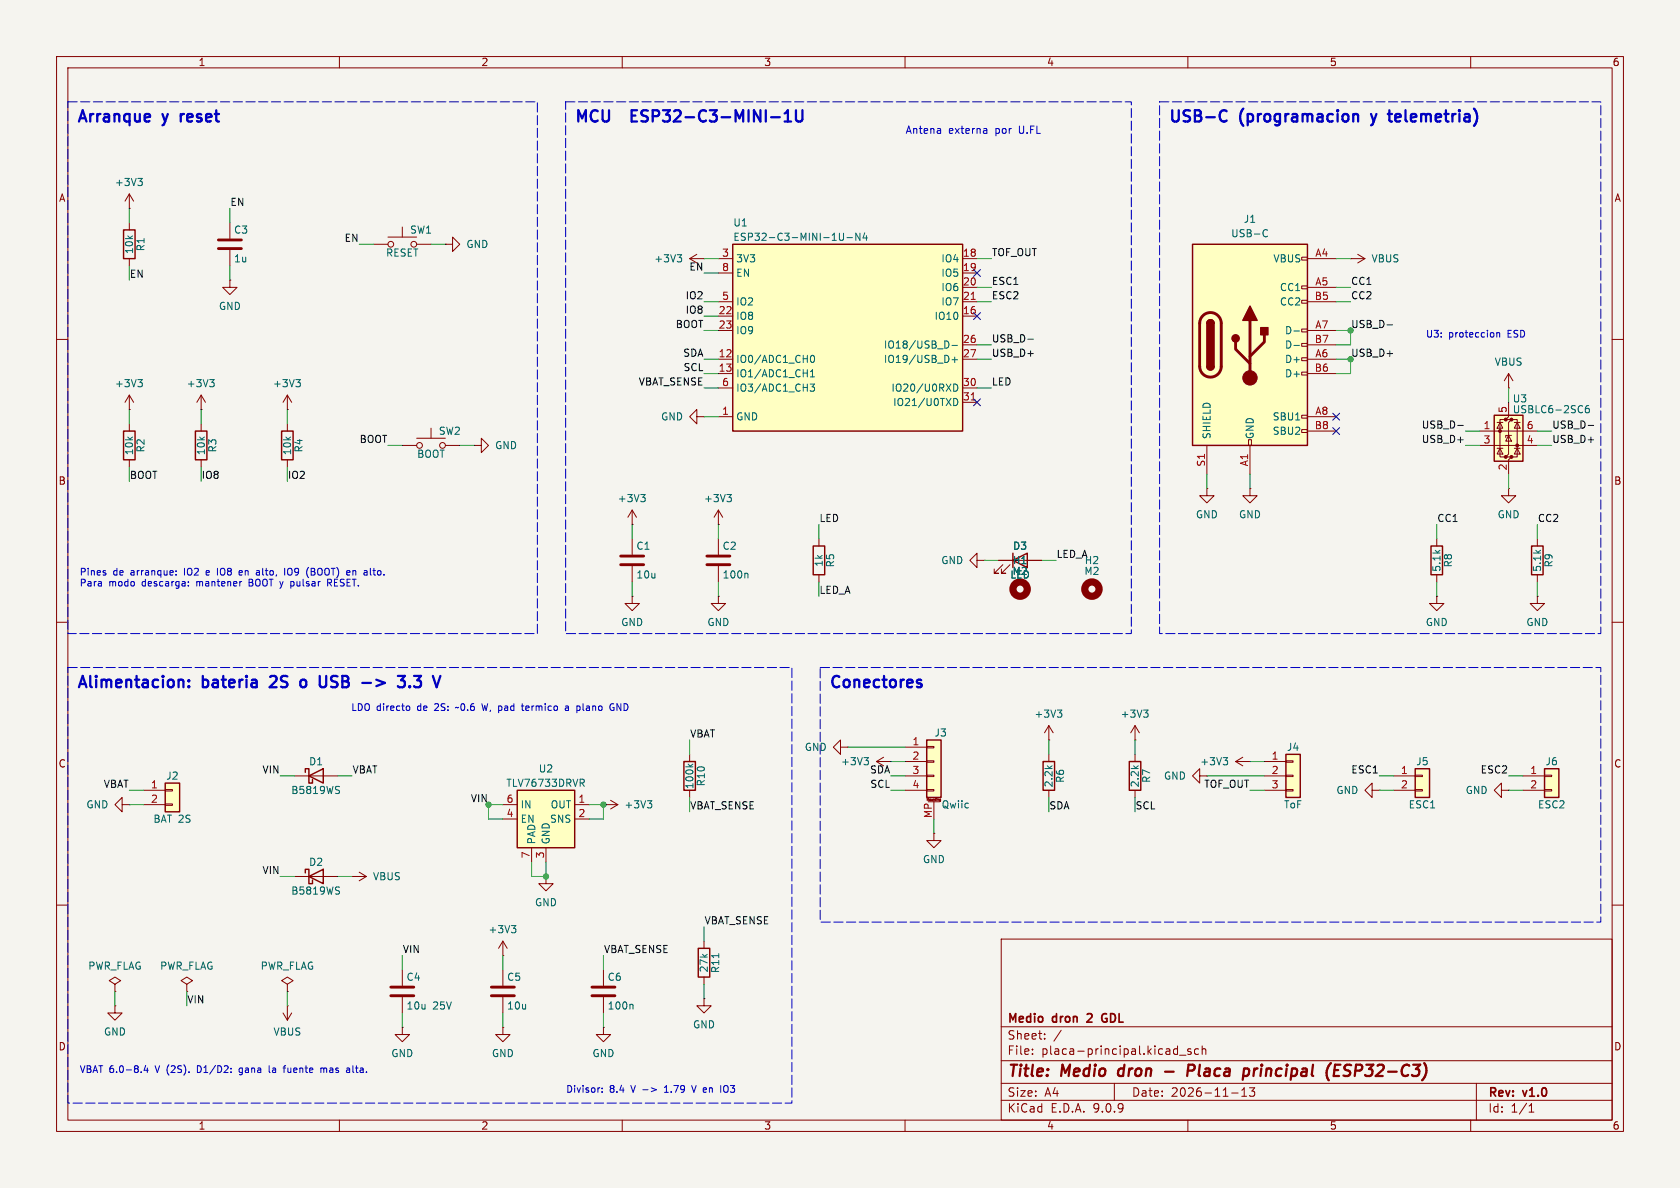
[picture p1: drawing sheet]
<svg xmlns="http://www.w3.org/2000/svg" width="297mm" height="210mm" viewBox="0 0 297 210" stroke-linecap="round" stroke-linejoin="round" font-family="sans-serif">
<path d="M0 0h297v210h-297z" fill="#f5f4ef" stroke="#f5f4ef" stroke-width=".18"/>
<g fill="none" stroke="#840000" stroke-width=".18">
<path d="M10 10h277v190h-277zM12 12h273v186h-273zM60 10v2M110 10v2M160 10v2M210 10v2M260 10v2M10 60h2M285 60h2M254 95.3v1.2M266.7 86.4v1.2h1.3l-1.3 1.3-1.3-1.3h1.3M266.7 86.4h.1"/>
<path d="M271.8 95.3v1.2M10 110h2M254 105.4v1.3h1.3l-1.3 1.3-1.3-1.3h1.3M254 105.4h.1M254 101.6v1.3M271.8 101.6v1.3M285 110h2M121.9 133.4v1.2M121.9 139.7v1.3M10 160h2M177 166h108v32h-108zM285 160h2"/>
<path d="M60 198v2M110 198v2M160 198v2M177 194.5h108M177 191.5h108M177 187.5h108M177 181.5h108M182.5 186.3v.1M182.5 185.5v.1M184.7 183.6v.1M184.7 182.8v.1M187.6 182.1l-1.3 2"/>
<path d="M197 191.5v3M207.7 185.4l.5 .1M208.2 184.9v1.5M208.2 186.3l-.5 .1M208.5 186.5h1.2M210 198v2M210.5 185.5l-.3-.1-.2 .2v.2l.5 .2v.3h-.5M211.9 185.5l-.4-.1-.3 .3v.4l.1 .2h.6M212.5 185.5l.2-.1 .4 .1 .1 .9M212.5 184.9v1.5M217.7 193.2h1.2M219.5 193.8h.9"/>
<path d="M219.5 192.7l.5-.4v1.5M220.9 192.3h.9l-.5 .6 .4 .1v.7l-.2 .1h-.4l-.2-.1M260 198v2M261 191.5v6.5M270.3 196.6h.9M270.3 195.5l.4-.4v1.5"/>
</g>
<path d="M197.8 189.1l-.2 .7 .4 .4M206 189.4h1.5M210 189.3h.8a.55 .55 0 0 0 .4-.5 .55 .55 0 0 0-.3-.6h-.8l-.2 2M220.5 188.9l.3 .4-.1 .7M221.8 188.9l-.2 1.3M222.1 188.9l-.4 .4M235.9 189.2h.7M237 188.2h-1l-.2 2h.9M237.5 190.1l.3 .1M237.8 188.4a.44 .44 0 0 0 0 .7" fill="none" stroke="#840000" stroke-width=".4"/>
<path d="M192.3 179.3h-.1M193 179.8l-.9 .9h1M195.5 179.2a.75 .75 0 0 0-.7 .7 .75 .75 0 0 0 .6 .8l.2-.1M195.4 180h.3" fill="none" stroke="#840000" stroke-width=".3"/>
<path d="M253 96.5h2v5.1h-2zM270.8 96.5h2v5.1h-2zM120.9 134.6h2v5.1h-2z" fill="none" stroke="#840000" stroke-width=".25"/>
<path d="M121.7 135.1l.4 .5M122.5 135.1l-.5 .3" fill="none" stroke="#006464" stroke-width=".18"/>
<path d="M264.2 73.4h5v8.1h-5z" fill="#ffffc2"/>
<g fill="#840000" stroke="#840000" stroke-width=".18">
<circle cx="265.2" cy="76.2" r=".25"/>
<circle cx="266.2" cy="74.2" r=".25"/>
<circle cx="266.2" cy="80.8" r=".25"/>
<circle cx="267.2" cy="74.2" r=".25"/>
<circle cx="267.2" cy="80.8" r=".25"/>
<circle cx="268.2" cy="78.7" r=".25"/>
</g>
<g fill="none" stroke="#840000" stroke-width=".18">
<path d="M261.6 76.2h10.2M261.6 78.7h10.2M264.7 79.2h1M264.7 74.7h1M265.2 74.7l.5 1h-1zM265.2 79.2l.5 1.1h-1zM266.2 74.2h-1v6.6h1M266.7 71.1v2.6l-.5 .5h1l-.5 .5v5.6l-.5 .5h1l-.5 .5v2.5M266.7 77l.5 1h-1zM267.2 77h-1v.3M267.2 74.2h1v6.6h-1M267.7 79.2h1"/>
<path d="M267.7 74.7h1M268.2 74.7l.5 1h-1zM268.2 79.2l.5 1.1h-1zM144.8 95.3v1.2M172.7 99.1v-1.3l-1.3 1.3 1.3 1.2v-1.2h1.3M174 99.1h.1M176.5 99.1h7.6M177.3 99.8l-1.5 1.5h.7h-.7v-.7M178.6 99.8l-1.6 1.5h.8h-.8v-.7M144.8 101.6v1.3"/>
</g>
<path d="M264.2 73.4h5v8.1h-5zM143.8 96.5h2v5.1h-2zM179.1 99.1l2.5-1.3v2.5zM179.1 97.8v2.5" fill="none" stroke="#840000" stroke-width=".25"/>
<path d="M280.9 71.7l-.4 .1a.86 .86 0 0 0 0 1.2l.4-.2 .1-.4-.3-.2h-.3l-.1 .2" fill="none" stroke="#006464" stroke-width=".18"/>
<g fill="none" stroke="#840000" stroke-width="1.3">
<circle cx="180.3" cy="104.1" r="1.27"/>
<circle cx="193" cy="104.1" r="1.27"/>
</g>
<path d="M129.5 43.2h40.7v33h-40.7z" fill="#ffffc2"/>
<path d="M129.5 43.2h40.7v33h-40.7z" fill="none" stroke="#840000" stroke-width=".25"/>
<g fill="none" stroke="#840000" stroke-width=".18">
<path d="M127 45.7h2.5M127 48.3h2.5M127 53.3h2.5M127 55.9h2.5M127 58.4h2.5M170.2 45.7h2.5M170.2 48.3h2.5M170.2 53.3h2.5M170.2 55.9h2.5M170.2 50.8h2.5M127 63.5h2.5M127 66h2.5"/>
<path d="M127 68.6h2.5M127 73.7h2.5M170.2 63.5h2.5M170.2 68.6h2.5M170.2 61h2.5M170.2 71.1h2.5M50 179.1l.8 1.2M50.8 177.8h.1M50.8 177.8v2.5M51.6 179.1l-.8 1.2"/>
</g>
<g fill="none" stroke="#006464" stroke-width=".18">
<path d="M149.1 41.2v1.2l-.2 .1-.4-.1M149.7 42h1M152 41.2v1.3l-.7-1.3v1.3M152.9 41.2l-.3 .9h.8M153.2 41.6v.9M143.2 67.9h.8l-.4 .5 .3 .1v.5l-.1 .2-.6-.2M143.3 66.6h.7M143.3 65.7l.3-.4v1.3M143.4 62.9l.2-.1a.68 .68 0 0 1 .4 .6 .68 .68 0 0 1-.4 .7l-.2-.1-.1-.4zM167.5 60.3l.3 .5-.3 .7M168.3 61.1h1M168.3 63.6h1"/>
<path d="M168.6 67.9a.64 .64 0 0 1 .7 .6 .64 .64 0 0 1-.7 .7zM168.6 70.4a.64 .64 0 0 1 .7 .7 .64 .64 0 0 1-.7 .6zM168.8 63.1v1"/>
</g>
<path d="M171.7 52.9h.7M171.7 70.7h.7" fill="none" stroke="#a90000" stroke-width=".18"/>
<path d="M91.4 139.7h10.2v10.2h-10.2z" fill="#ffffc2"/>
<path d="M21.8 76.2h2.1v5.1h-2.1zM91.4 139.7h10.2v10.2h-10.2zM123.4 167.6h2.1v5.1h-2.1z" fill="none" stroke="#840000" stroke-width=".25"/>
<g fill="none" stroke="#840000" stroke-width=".18">
<path d="M121.9 45.7l1.3 .8M121.9 45.7h2.6M123.2 45l-1.3 .7M124.5 45.7h.1M22.9 74.9v1.3M22.9 81.3v1.3M62.2 154.9h.1M62.2 154.9h2.6M63.5 154.2l1.3 .7M64.8 154.9l-1.3 .8M88.9 142.2h2.5M88.9 144.8h2.5"/>
<path d="M94 149.9v2.5M96.5 149.9v2.5M101.6 142.2h2.5M101.6 144.8h2.5M20.3 174l1-.6-1-.7-1 .7 1 .6v1.3M20.3 175.3h.1M33 174l1-.6-1-.7-1 .7 1 .6v1.3M33 175.3h.1M50.8 174l1-.6-1-.7-1 .7 1 .6v1.3M50.8 175.3h.1M71.1 171.5v2.7M71.1 176.3v2.8"/>
<path d="M124.5 166.4v1.2M124.5 172.7v1.3M71.1 181.6v1.3h1.3l-1.3 1.3-1.3-1.3h1.3M71.1 181.6h.1"/>
</g>
<path d="M119.7 45h.8l-.4 .5M120.3 45.5l.2 .3v.3l-.2 .2M102.9 138.4l.4 .6M103.1 137.7l.2 .3-.1 .3-.1 .1M127.1 168.6v.7" fill="none" stroke="#006464" stroke-width=".18"/>
<path d="M69.1 174.5h4.1M69.1 176h4.1" fill="none" stroke="#840000" stroke-width=".51"/>
<path d="M29.2 138.4h2.5v5.1h-2.5z" fill="#ffffc2"/>
<path d="M29.2 138.4h2.5v5.1h-2.5z" fill="none" stroke="#840000" stroke-width=".25"/>
<g fill="none" stroke="#840000" stroke-width=".18">
<path d="M123.2 73.7v-1.3l-1.3 1.3 1.3 1.2v-1.2h1.3M124.5 73.7h.1M266.7 68.6h.1M266.7 66l-.8 1.3M266.7 66l.8 1.3M266.7 66v2.6M111.8 95.3v2.7M127 92.7h.1M127 90.2l-.8 1.2M127 90.2l.8 1.2M127 90.2v2.5M127 95.3v2.7"/>
<path d="M213.4 86.4v1.2h1.2l-1.2 1.3-1.3-1.3h1.3M213.4 86.4h.1M221 86.4v1.2h1.2l-1.2 1.3-1.3-1.3h1.3M221 86.4h.1M111.8 100.1v2.8M127 105.4v1.3h1.3l-1.3 1.3-1.3-1.3h1.3M127 105.4h.1M127 100.1v2.8M25.4 139.7h3.8M29.2 139.6h1.3v.2h-1.3zM21.6 142.2v-1.2l-1.3 1.2 1.3 1.3v-1.3h1.3M22.9 142.2h.1"/>
<path d="M25.4 142.2h3.8M29.2 142.1h1.3v.3h-1.3zM106.7 142.2h.1M106.7 142.2h2.5M107.9 141.5l1.3 .7M109.2 142.2l-1.3 .8"/>
</g>
<path d="M109.7 98.3h4.1M109.7 99.8h4.1M125 98.3h4M125 99.8h4" fill="none" stroke="#840000" stroke-width=".51"/>
<path d="M128.5 87.4h.8l-.4 .5M129.1 87.9l.2 .2v.3l-.2 .3M132 101.3l.2 .2v.7M114.4 141.5h.8l-.4 .5M115 142l.2 .3v.3l-.2 .2" fill="none" stroke="#006464" stroke-width=".18"/>
<path d="M210.8 43.2h20.3v35.5h-20.3z" fill="#ffffc2"/>
<g fill="none" stroke="#840000" stroke-width=".18">
<path d="M230.1 45.5h1v.5h-1zM230.1 50.5h1v.6h-1zM230.1 53.1h1v.5h-1zM230.1 58.2h1v.5h-1zM231.1 45.7h5.1M231.1 50.8h5.1M231.1 53.3h5.1M231.1 58.4h5.1M238.8 45.7h.1M238.8 45.7h2.5M240 45l1.3 .7M241.3 45.7l-1.3 .8"/>
<path d="M71.1 78.7h2.6M73.7 77.5h5M76.2 75.7v1.8M78.7 78.7h2.6M83.8 78.7h1.3v-1.2l1.3 1.2-1.3 1.3v-1.3M83.8 78.7h.1M213.4 78.7v5.1M220.7 77.7h.5v1h-.5zM221 78.7v5.1M230.1 60.7h1v.5h-1zM230.1 63.2h1v.6h-1zM230.1 65.8h1v.5h-1z"/>
<path d="M230.1 73.4h1v.5h-1zM230.1 75.9h1v.6h-1zM231.1 61h5.1M231.1 63.5h5.1M231.1 66h5.1M231.1 73.7h5.1M231.1 76.2h5.1M111.8 92.7h.1M111.8 90.2l-.8 1.2M111.8 90.2l.7 1.2M111.8 90.2v2.5M111.8 105.4v1.3h1.2l-1.2 1.3-1.3-1.3h1.3"/>
<path d="M111.8 105.4h.1M271.8 105.4v1.3h1.2l-1.2 1.3-1.3-1.3h1.3M271.8 105.4h.1M52.1 137.2h7.6M52.1 154.9h7.6M20.3 177.8v1.3h1.3l-1.3 1.2-1.3-1.2h1.3M20.3 177.8h.1M88.9 171.5v2.7M88.9 176.3v2.8M88.9 181.6v1.3h1.3l-1.3 1.3-1.3-1.3h1.3M88.9 181.6h.1M106.7 181.6v1.3h1.2l-1.2 1.3-1.3-1.3h1.3"/>
<path d="M106.7 181.6h.1"/>
<circle cx="74.2" cy="78.7" r=".51"/>
<circle cx="78.2" cy="78.7" r=".51"/>
</g>
<path d="M210.8 43.2h20.3v35.5h-20.3zM213.4 57.2a.64 .64 0 0 1 .6-.7 .64 .64 0 0 1 .6 .7M213.4 64.8a.64 .64 0 0 0 .6 .6 .64 .64 0 0 0 .6-.6M54 136.5v-.6h.6v2.5h.6v-.6M54.6 137.2l2.5-1.3v2.5zM54 154.3v-.6h.6v2.5h.6v-.6M54.6 154.9l2.5-1.2v2.5z" fill="none" stroke="#840000" stroke-width=".25"/>
<path d="M212.6 55.8a1.9 1.9 0 0 1 2.1-.4 1.9 1.9 0 0 1 1.2 1.8v7.6a1.91 1.91 0 0 1-1.9 1.9 1.91 1.91 0 0 1-1.9-1.9v-7.8l.2-.6zM221 56.6v10.2M223.5 59.2v1.3l-2.5 2.5M218.4 60.5v1.2l2.6 2.6M86.9 174.5h4M86.9 176h4" fill="none" stroke="#840000" stroke-width=".51"/>
<g fill="#840000" stroke="#840000" stroke-width=".25">
<path d="M213.4 57.2h1.2v7.6h-1.2z"/>
<path d="M213.5 56.7a.64 .64 0 0 1 .7-.1 .64 .64 0 0 1 .4 .6h-1.2z"/>
<path d="M213.4 64.8h1.2a.64 .64 0 0 1-.6 .6 .64 .64 0 0 1-.6-.6z"/>
<path d="M221 54.1l1.2 2.5h-2.5z"/>
<path d="M222.9 57.9h1.3v1.3h-1.3z"/>
<circle cx="218.4" cy="59.8" r=".63"/>
</g>
<circle cx="221" cy="66.8" r="1.27" fill="#840000" stroke="#840000" stroke-width=".18"/>
<path d="M223.5 40.7l.3-.1 .3 .1M224.1 41.7l-.3 .2-.3-.1M228.8 58.5h.9M228.8 61.1h.9M113.3 87.4h.8l-.5 .5M113.8 87.9l.3 .2v.3l-.3 .3M59.8 139.7l.2 .2-.2 .4M59.8 139l.2 .1M59.8 157.5l.2 .2-.2 .4M59.8 156.8l.2 .1" fill="none" stroke="#006464" stroke-width=".18"/>
<path d="M273 135.9h2.6v5.1h-2.6z" fill="#ffffc2"/>
<path d="M273 135.9h2.6v5.1h-2.6z" fill="none" stroke="#840000" stroke-width=".25"/>
<path d="M265.4 139.7v-1.3l-1.2 1.3 1.2 1.3v-1.3h1.3M266.7 139.7h.1M269.2 137.2h3.8M269.2 139.7h3.8M273 137h1.3v.3h-1.3zM273 139.6h1.3v.2h-1.3z" fill="none" stroke="#840000" stroke-width=".18"/>
<path d="M250.2 135.9h2.5v5.1h-2.5z" fill="#ffffc2"/>
<path d="M21.8 40.6h2.1v5.1h-2.1zM34.5 76.2h2.1v5.1h-2.1zM49.8 76.2h2v5.1h-2zM184.4 134.6h2v5.1h-2zM199.6 134.6h2.1v5.1h-2.1zM250.2 135.9h2.5v5.1h-2.5z" fill="none" stroke="#840000" stroke-width=".25"/>
<g fill="none" stroke="#840000" stroke-width=".18">
<path d="M22.9 36.8h.1M22.9 34.3v2.5M22.9 39.4v1.2M22.9 34.3l-.8 1.3M22.9 34.3l.7 1.3M40.6 39.4v2.8M22.9 45.7v1.3M40.6 49.5v1.3h1.3l-1.3 1.3-1.2-1.3h1.2M40.6 49.5h.1M40.6 44.2v2.8M66 43.2h2.6M68.6 41.9h5.1"/>
<path d="M71.1 40.1v1.8M73.7 43.2h2.5M78.7 43.2h1.3v-1.3l1.3 1.3-1.3 1.3v-1.3M78.7 43.2h.1M22.9 72.4h.1M22.9 69.9v2.5M22.9 69.9l-.8 1.2M22.9 69.9l.7 1.2M35.6 72.4h.1M35.6 69.9l-.8 1.2M35.6 69.9l.7 1.2M35.6 69.9v2.5"/>
<path d="M35.6 74.9v1.3M50.8 72.4h.1M50.8 69.9v2.5M50.8 74.9v1.3M50.8 69.9l-.8 1.2M50.8 69.9l.8 1.2M35.6 81.3v1.3M50.8 81.3v1.3M148.6 132.1v-1.3l-1.3 1.3 1.3 1.3v-1.3h1.3M149.9 132.1h.1M154.9 134.6l1.3 .8M154.9 134.6h2.6"/>
<path d="M156.2 133.9l-1.3 .7M157.5 134.6h.1M185.4 130.8h.1M185.4 128.3v2.5M185.4 133.4v1.2M185.4 139.7v1.3M185.4 128.3l-.7 1.2M185.4 128.3l.8 1.2M200.7 130.8h.1M200.7 128.3l-.8 1.2M200.7 128.3l.7 1.2M200.7 128.3v2.5"/>
<path d="M200.7 133.4v1.2M200.7 139.7v1.3M242.6 139.7v-1.3l-1.3 1.3 1.3 1.3v-1.3h1.2M243.8 139.7h.1M246.4 137.2h3.8M246.4 139.7h3.8M250.2 137h1.3v.3h-1.3zM250.2 139.6h1.3v.2h-1.3zM96.5 154.9v1.3h1.3l-1.3 1.3-1.3-1.3h1.3M96.5 154.9h.1M165.1 147.3v1.3h1.3l-1.3 1.3-1.3-1.3h1.3M165.1 147.3h.1"/>
<path d="M88.9 168.9h.1M88.9 166.4l-.8 1.2M88.9 166.4l.8 1.2M88.9 166.4v2.5M106.7 171.5v2.7M106.7 176.3v2.8M124.5 176.5v1.3h1.2l-1.2 1.3-1.3-1.3h1.3M124.5 176.5h.1"/>
<circle cx="69.1" cy="43.2" r=".51"/>
<circle cx="73.2" cy="43.2" r=".51"/>
</g>
<path d="M38.6 42.4h4.1M38.6 43.9h4.1M104.6 174.5h4.1M104.6 176h4.1" fill="none" stroke="#840000" stroke-width=".51"/>
<g fill="none" stroke="#006464" stroke-width=".18">
<path d="M24.4 31.5h.8l-.5 .5M24.9 32l.3 .3v.3l-.3 .2M24.4 67.1h.8l-.5 .5M24.9 67.6l.3 .2v.3l-.3 .3M37.1 67.1h.8l-.5 .5M37.6 67.6l.3 .2v.3l-.3 .3M52.3 67.1h.8l-.4 .5M52.9 67.6l.2 .2v.3l-.2 .3M152.7 133.9h.8l-.4 .5M153.3 134.4l.2 .3v.3M186.9 125.5h.8l-.4 .5M187.5 126l.2 .2v.3l-.2 .3"/>
<path d="M202.2 125.5h.8l-.5 .5M202.7 126l.3 .2v.3l-.3 .3M90.4 163.6h.8l-.4 .5M91 164.1l.2 .2v.3l-.2 .3M111.7 177.5l.2 .2v.7"/>
</g>
<path d="M163.8 130.8h2.6v10.2h-2.6z" fill="#ffffc2"/>
<path d="M163.8 130.8h2.6v10.2h-2.6z" fill="none" stroke="#840000" stroke-width=".25"/>
<g fill="none" stroke="#840000" stroke-width=".18">
<path d="M160 132.1h3.8M160 134.6h3.8M160 137.2h3.8M160 139.7h3.8M163.8 132h1.3v.2h-1.3zM163.8 134.5h1.3v.2h-1.3zM163.8 137h1.3v.3h-1.3zM163.8 139.6h1.3v.2h-1.3zM218.4 134.6h2.6M218.4 134.6l1.3 .8M219.7 133.9l-1.3 .7M221 134.6h.1"/>
<path d="M164.1 141.7h2M165.1 141.7v3.1"/>
</g>
<path d="M216.2 133.9h.8l-.4 .5M216.8 134.4l.2 .3v.3l-.2 .2" fill="none" stroke="#006464" stroke-width=".18"/>
<path d="M227.3 133.4h2.6v7.6h-2.6z" fill="#ffffc2"/>
<path d="M227.3 133.4h2.6v7.6h-2.6z" fill="none" stroke="#840000" stroke-width=".25"/>
<path d="M176.5 99.1h2.6M181.6 99.1h2.5M212.1 137.2v-1.3l-1.3 1.3 1.3 1.2v-1.2h1.3M213.4 137.2h.1M223.5 134.6h3.8M223.5 137.2h3.8M223.5 139.7h3.8M227.3 134.5h1.3v.2h-1.3zM227.3 137h1.3v.3h-1.3zM227.3 139.6h1.3v.2h-1.3z" fill="none" stroke="#840000" stroke-width=".18"/>
<path d="M181.7 60h1M245.2 57.4h1M257.7 75.2h1M280.8 75.2h.9" fill="none" stroke="#0f0f0f" stroke-width=".18"/>
<g fill="none" stroke="#009600" stroke-width=".18">
<path d="M22.9 36.8v2.6M40.6 36.8v2.6M22.9 47v2.5M40.6 47v2.5M63.5 43.2h2.5M76.2 43.2h2.5M124.5 53.3h2.5M124.5 45.7h2.5M124.5 48.3h2.5M124.5 58.4h2.5M124.5 55.9h2.5M172.7 53.3h2.6"/>
<path d="M172.7 45.7h2.6M172.7 50.8h2.6M236.2 53.3h2.6M236.2 58.4h2.6v2.6h-2.6M236.2 45.7h2.6M236.2 50.8h2.6M22.9 72.4v2.5M35.6 72.4v2.5M50.8 72.4v2.5M68.6 78.7h2.5M81.3 78.7h2.5M124.5 63.5h2.5"/>
<path d="M124.5 68.6h2.5M124.5 73.7h2.5M124.5 66h2.5M172.7 61h2.6M172.7 63.5h2.6M172.7 68.6h2.6M236.2 63.5h2.6v2.5h-2.6M259.1 78.7h2.5M259.1 76.2h2.5M266.7 68.6v2.5M271.8 78.7h2.5M271.8 76.2h2.5"/>
<path d="M22.9 82.6v2.5M35.6 82.6v2.5M50.8 82.6v2.5M111.8 92.7v2.6M127 92.7v2.6M144.8 92.7v2.6M174 99.1h2.5M184.1 99.1h2.6M213.4 83.8v2.6M221 83.8v2.6M254 92.7v2.6M266.7 83.8v2.6"/>
<path d="M271.8 92.7v2.6M111.8 102.9v2.5M127 102.9v2.5M144.8 102.9v2.5M254 102.9v2.5M271.8 102.9v2.5M22.9 139.7h2.5M49.5 137.2h2.6M59.7 137.2h2.5M121.9 130.8v2.6M149.9 132.1h10.1M157.5 139.7h2.5"/>
<path d="M157.5 137.2h2.5M157.5 134.6h2.5M185.4 130.8v2.6M200.7 130.8v2.6M213.4 137.2h10.1M221 139.7h2.5M221 134.6h2.5M243.8 139.7h2.6M243.8 137.2h2.6M266.7 139.7h2.5M266.7 137.2h2.5M22.9 142.2h2.5"/>
<path d="M49.5 154.9h2.6M59.7 154.9h2.5M88.9 142.2h-2.5v2.6h2.5M94 152.4v2.5h2.5v-2.5M104.1 142.2h2.6v2.6h-2.6M121.9 141v2.5M165.1 144.8v2.5M185.4 141v2.5M200.7 141v2.5M20.3 175.3v2.5M33 175.3v2.5M50.8 175.3v2.5"/>
<path d="M71.1 168.9v2.6M71.1 179.1v2.5M88.9 168.9v2.6M88.9 179.1v2.5M106.7 168.9v2.6M106.7 179.1v2.5M124.5 163.8v2.6M124.5 174v2.5"/>
</g>
<path d="M172.1 55.3l1.2 1.2M172.1 47.7l1.2 1.2M173.3 55.3l-1.2 1.2M173.3 47.7l-1.2 1.2M172.1 70.5l1.2 1.2M173.3 70.5l-1.2 1.2M235.6 73.1l1.2 1.2M235.6 75.6l1.2 1.2M236.8 73.1l-1.2 1.2M236.8 75.6l-1.2 1.2" fill="none" stroke="#000084" stroke-width=".18"/>
<g fill="none" stroke="#0000c2" stroke-width=".4">
<path d="M112.6 19.5h-.9v2h.9M140.7 19.5v1.6l.4 .4 .6-.1 .2-.3v-1.6M216 19.6a.7 .7 0 0 1 .9 .1M32 20.2v1.3M32 20.3v.2M111.7 20.4h.6M136.3 20.7h1.6M138.7 21.5h1.2M138.7 20.1l.6-.6v2M216.9 21.3a.7 .7 0 0 1-.9 .1M239.5 20.2h.5l.1 .2v1.1M242.4 20.2l.5 1.3"/>
<path d="M242.6 22.1l-.2 .1M245.3 20.2h.8M245.9 21.5h.2M47.9 119.6l-.1 .1M57.7 119.5v1.6l-.4 .4M70.3 119.5h1.3l-.7 .7a.54 .54 0 0 1 .7 .4v.5l-.2 .3-.8 .1M73.2 119.5h1.2M33.4 121.3l.1 .1-.1 .1M33.4 121.3l-.1 .1 .1 .1M33.4 120.2v.2M33.4 121.3v.2M33.4 120.2l.1 .1-.1 .1"/>
<path d="M33.4 120.2l-.1 .1 .1 .1M48.8 120.3l-1.1 1.2h1.2M54 120.3a.54 .54 0 0 0-.5-.2 .54 .54 0 0 0-.4 .4v.6a.54 .54 0 0 0 .4 .4 .54 .54 0 0 0 .5-.2M72.4 121.3l.1 .1-.1 .1M72.4 121.3l-.1 .1 .1 .1M72.4 121.3v.2M73.2 121.3l.3 .2h.5M162.7 120.8l.3 .3-.1 .3-.2 .1M162.7 120.2h.2"/>
</g>
<g fill="none" stroke="#0000c2" stroke-width=".18">
<path d="M174.3 22.7l.2 .2v.7M174.5 23.5l-.5 .1M174.5 23l-.5 .1M264.6 58.8v.8M264.6 58.9l.2-.1 .3 .1v.7M18.7 101.3v.3M31.1 101.5v.2M31.1 100.9v.1M33.3 103.5v.1M33.3 102.9v.1M36.5 100.9v.7M37 101.1l-.6 .2"/>
<path d="M38.4 100.5v1.2M42.3 101.6h.5M42.3 100.9h.5M42.6 102.8h.1M42.8 101.1l-.5 .2M44 102.4v1.2h.5M44 103h.4M45.5 100.9h.2l.2 .1v.7M45.9 101.6l-.4 .1M45.9 101.1l-.4 .1M50.3 100.5v1.2M51.4 100.5a.4 .4 0 0 0-.6 .4v.4a.4 .4 0 0 0 .6 .4"/>
<path d="M51.5 102.8l.4 .1M51.9 103.5l-.4 .1M55 101h.4M55.4 100.5h-.4v1.2h.5M57.9 102.4v1.2M58.2 103l.4 .6M58.6 102.6l-.1 .4h-.6M62.4 100.9v.8M62.7 100.9l-.3 .1M65.5 101.5l.1 .2M72 124.8l.3 .1 .1 .1v.5l-.4 .1M80.7 125l-.2 .1"/>
<path d="M85.2 124.4l.3 1.2M92.2 124.8h.4M92.3 125.4l.3 .2M100 124.9h.4l.1 .7M100.5 125.1h-.4l-.2 .2 .2 .3 .4-.1M108 124.5h.5M108.3 125.1h.3v.4h-.6M109.1 125.6v-1.2l.7 1.2M25.8 188.3l-.3 .9h.7M26 188.8v.8M35.2 188.4h-.3v1.2h.3M42.3 189.9l.3 .1"/>
<path d="M42.7 188.8l-.3 .1-.1 .1v.5l.4 .1M47.6 188.4v1l.2 .2M50 188.8h.5M50.5 188.4l-.2 .1M56.7 188.9l.4-.1 .1 .2M56.7 188.8v.8M57.2 189v.6M57.7 188.9l-.3-.1-.2 .2M61.8 188.9v.7M61.8 189.5l-.1 .1M61.8 189.1h-.1M105.9 192.3h.1"/>
<path d="M106.4 193v.1M106.4 192.4v.1M115.1 192.3l.9 .3-.9 .4M117.5 193.1h.7M117.7 192.1l-.2 .1M122.3 191.9l.4 1.2M128.2 191.9l-.1 .1a.77 .77 0 0 0 .1 1.1"/>
</g>
<path d="M12 18h83v94h-83zM100 18h100v94h-100zM205 18h78v94h-78zM12 118h128v77h-128zM145 118h138v45h-138z" fill="none" stroke="#0000c2" stroke-width=".18" stroke-dasharray="1.6 .6"/>
<g fill="#009600" stroke="#009600" stroke-width=".18">
<circle cx="86.4" cy="142.2" r=".46"/>
<circle cx="96.5" cy="154.9" r=".46"/>
<circle cx="106.7" cy="142.2" r=".46"/>
</g>
<g font-size="2.8" fill="#0000c2">
<text x="13.5" y="21.8">Arranque</text>
<text x="29" y="21.8">y</text>
<text x="32.8" y="21.8">reset</text>
<text x="101.5" y="21.8">MCU</text>
<text x="112.5" y="21.8">ESP32-C3-MINI-1U</text>
<text x="206.5" y="21.8">USB-C</text>
<text x="219.3" y="21.8">(programacion</text>
<text x="243.4" y="21.8">y</text>
<text x="247.3" y="21.8">telemetria)</text>
<text x="13.5" y="121.8">Alimentacion:</text>
<text x="35.9" y="121.8">bateria</text>
<text x="48.7" y="121.8">2S</text>
<text x="54.9" y="121.8">o</text>
<text x="59" y="121.8">USB</text>
<text x="67.3" y="121.8">-&gt;</text>
<text x="74.6" y="121.8">3.3</text>
<text x="146.5" y="121.8">Conectores</text>
</g>
<g font-size="2.8" fill="#840000">
<text x="178" y="190.9">Title:</text>
<text x="187.7" y="190.9">Medio</text>
<text x="198.6" y="190.9">dron</text>
<text x="212.3" y="190.9">Placa</text>
<text x="223" y="190.9">principal</text>
<text x="238.5" y="190.9">(ESP32-C3)</text>
</g>
<g font-size="2.1" fill="#840000">
<text x="178" y="184">Sheet:</text>
<text x="178" y="181.2">Medio</text>
<text x="186.2" y="181.2">dron</text>
<text x="192.9" y="181.2">2</text>
<text x="196.1" y="181.2">GDL</text>
<text x="178" y="186.7">File:</text>
<text x="184.1" y="186.7">placa-principal.kicad_sch</text>
<text x="178" y="196.9">KiCad</text>
<text x="178" y="194.1">Size:</text>
<text x="184.7" y="194.1">A4</text>
<text x="185.7" y="196.9">E.D.A.</text>
<text x="193.3" y="196.9">9.0.9</text>
<text x="200" y="194.1">Date:</text>
<text x="207" y="194.1">2026-11-13</text>
<text x="263" y="194.3">Rev:</text>
<text x="263" y="196.9">Id:</text>
<text x="267.1" y="196.9">1/1</text>
<text x="269.4" y="194.3">v1.0</text>
</g>
<g font-size="1.8" fill="#840000">
<text x="35" y="11.9">1</text>
<text x="85" y="11.9">2</text>
<text x="135" y="11.9">3</text>
<text x="185" y="11.9">4</text>
<text x="235" y="11.9">5</text>
<text x="285" y="11.9">6</text>
<text x="10.3" y="35.9">A</text>
<text x="285.3" y="35.9">A</text>
<text x="10.3" y="85.9">B</text>
<text x="285.3" y="85.9">B</text>
<text x="10.3" y="135.9">C</text>
<text x="285.3" y="135.9">C</text>
<text x="10.3" y="185.9">D</text>
<text x="285.3" y="185.9">D</text>
<text x="35" y="199.9">1</text>
<text x="85" y="199.9">2</text>
<text x="135" y="199.9">3</text>
<text x="185" y="199.9">4</text>
<text x="235" y="199.9">5</text>
<text x="285" y="199.9">6</text>
</g>
<g font-size="1.8" fill="#0000c2">
<text x="160" y="23.7">Antena</text>
<text x="167.7" y="23.7">externa</text>
<text x="176.1" y="23.7">por</text>
<text x="180.4" y="23.7">U.FL</text>
</g>
<g font-size="1.8" fill="#006464">
<text x="20.2" y="33.1">+3V3</text>
<text x="41.3" y="41.5">C3</text>
<text x="72.4" y="41.5">SW1</text>
<text x="129.5" y="40.2">U1</text>
<text x="219.8" y="39.6">J1</text>
<text x="23.7" y="45" transform="rotate(-90 23.7 45)">10k</text>
<text x="25.8" y="44.5" transform="rotate(-90 25.8 44.5)">R1</text>
<text x="41.3" y="46.6">1u</text>
<text x="68.1" y="45.6">RESET</text>
<text x="82.3" y="44">GND</text>
<text x="115.6" y="46.6">+3V3</text>
<text x="129.5" y="42.8">ESP32-C3-MINI-1U-N4</text>
<text x="130" y="46.6">3V3</text>
<text x="166.3" y="46.6">IO4</text>
<text x="217.6" y="42.1">USB-C</text>
<text x="225" y="46.6">VBUS</text>
<text x="242.4" y="46.6">VBUS</text>
<text x="130" y="49.1">EN</text>
<text x="166.3" y="49.1">IO5</text>
<text x="166.3" y="51.7">IO6</text>
<text x="226.2" y="51.7">CC1</text>
<text x="38.6" y="55">GND</text>
<text x="130" y="54.2">IO2</text>
<text x="130" y="56.7">IO8</text>
<text x="130" y="59.3">IO9</text>
<text x="165.1" y="56.7">IO10</text>
<text x="166.3" y="54.2">IO7</text>
<text x="226.2" y="54.2">CC2</text>
<text x="227.1" y="59.3">D-</text>
<text x="130" y="64.4">IO0/ADC1_CH0</text>
<text x="156.2" y="61.8">IO18/USB_D-</text>
<text x="156.2" y="64.4">IO19/USB_D+</text>
<text x="227.1" y="61.8">D-</text>
<text x="227.1" y="64.4">D+</text>
<text x="264.1" y="64.8">VBUS</text>
<text x="20.2" y="68.7">+3V3</text>
<text x="32.9" y="68.7">+3V3</text>
<text x="48.2" y="68.7">+3V3</text>
<text x="130" y="66.9">IO1/ADC1_CH1</text>
<text x="130" y="69.4">IO3/ADC1_CH3</text>
<text x="157.5" y="69.4">IO20/U0RXD</text>
<text x="157.8" y="72">IO21/U0TXD</text>
<text x="227.1" y="66.9">D+</text>
<text x="267.3" y="71.3">U3</text>
<text x="77.5" y="77.1">SW2</text>
<text x="116.8" y="74.5">GND</text>
<text x="130" y="74.5">GND</text>
<text x="214.2" y="77.7" transform="rotate(-90 214.2 77.7)">SHIELD</text>
<text x="221.8" y="77.7" transform="rotate(-90 221.8 77.7)">GND</text>
<text x="224.9" y="74.5">SBU1</text>
<text x="224.9" y="77.1">SBU2</text>
<text x="267.3" y="73.3">USBLC6-2SC6</text>
<text x="23.7" y="80.6" transform="rotate(-90 23.7 80.6)">10k</text>
<text x="25.8" y="80.1" transform="rotate(-90 25.8 80.1)">R2</text>
<text x="36.4" y="80.6" transform="rotate(-90 36.4 80.6)">10k</text>
<text x="38.5" y="80.1" transform="rotate(-90 38.5 80.1)">R3</text>
<text x="51.7" y="80.6" transform="rotate(-90 51.7 80.6)">10k</text>
<text x="53.7" y="80.1" transform="rotate(-90 53.7 80.1)">R4</text>
<text x="73.6" y="81.1">BOOT</text>
<text x="87.4" y="79.6">GND</text>
<text x="109.1" y="89">+3V3</text>
<text x="124.4" y="89">+3V3</text>
<text x="211.3" y="91.8">GND</text>
<text x="218.9" y="91.8">GND</text>
<text x="264.7" y="91.8">GND</text>
<text x="112.4" y="97.4">C1</text>
<text x="127.6" y="97.4">C2</text>
<text x="145.6" y="100.3" transform="rotate(-90 145.6 100.3)">1k</text>
<text x="147.7" y="100.4" transform="rotate(-90 147.7 100.4)">R5</text>
<text x="166.3" y="99.9">GND</text>
<text x="178.9" y="101.8">M2</text>
<text x="179" y="99.9">H1</text>
<text x="179" y="97.4">D3</text>
<text x="191.6" y="101.8">M2</text>
<text x="254.9" y="101.2" transform="rotate(-90 254.9 101.2)">5.1k</text>
<text x="256.9" y="100.4" transform="rotate(-90 256.9 100.4)">R8</text>
<text x="272.6" y="101.2" transform="rotate(-90 272.6 101.2)">5.1k</text>
<text x="274.7" y="100.4" transform="rotate(-90 274.7 100.4)">R9</text>
<text x="112.4" y="102.5">10u</text>
<text x="127.6" y="102.5">100n</text>
<text x="109.7" y="110.9">GND</text>
<text x="125" y="110.9">GND</text>
<text x="252" y="110.9">GND</text>
<text x="269.7" y="110.9">GND</text>
<text x="165.1" y="130.4">J3</text>
<text x="182.8" y="127.1">+3V3</text>
<text x="198" y="127.1">+3V3</text>
<text x="54.5" y="135.5">D1</text>
<text x="95.1" y="136.8">U2</text>
<text x="142.2" y="132.9">GND</text>
<text x="148.6" y="135.5">+3V3</text>
<text x="212.1" y="135.5">+3V3</text>
<text x="227.4" y="132.9">J4</text>
<text x="250.3" y="135.5">J5</text>
<text x="273.1" y="135.5">J6</text>
<text x="15.2" y="143.1">GND</text>
<text x="29.3" y="138">J2</text>
<text x="51.4" y="140.6">B5819WS</text>
<text x="89.4" y="139.3">TLV76733DRVR</text>
<text x="91.9" y="143.1">IN</text>
<text x="97.3" y="143.1">OUT</text>
<text x="110.3" y="143.1">+3V3</text>
<text x="122.8" y="139.6" transform="rotate(-90 122.8 139.6)">100k</text>
<text x="124.8" y="139.1" transform="rotate(-90 124.8 139.1)">R10</text>
<text x="166.4" y="143.1">Qwiic</text>
<text x="186.3" y="139.3" transform="rotate(-90 186.3 139.3)">2.2k</text>
<text x="188.3" y="138.5" transform="rotate(-90 188.3 138.5)">R6</text>
<text x="201.5" y="139.3" transform="rotate(-90 201.5 139.3)">2.2k</text>
<text x="203.6" y="138.5" transform="rotate(-90 203.6 138.5)">R7</text>
<text x="205.7" y="138">GND</text>
<text x="226.9" y="143.1">ToF</text>
<text x="236.2" y="140.6">GND</text>
<text x="248.9" y="143.1">ESC1</text>
<text x="259" y="140.6">GND</text>
<text x="271.8" y="143.1">ESC2</text>
<text x="27" y="145.6">BAT 2S</text>
<text x="91.9" y="145.6">EN</text>
<text x="94.8" y="149.4" transform="rotate(-90 94.8 149.4)">PAD</text>
<text x="97.1" y="145.6">SNS</text>
<text x="97.4" y="149.4" transform="rotate(-90 97.4 149.4)">GND</text>
<text x="54.5" y="153.3">D2</text>
<text x="65.8" y="155.8">VBUS</text>
<text x="163.1" y="152.8">GND</text>
<text x="51.4" y="158.3">B5819WS</text>
<text x="94.5" y="160.4">GND</text>
<text x="86.3" y="165.2">+3V3</text>
<text x="15.5" y="171.6">PWR_FLAG</text>
<text x="28.2" y="171.6">PWR_FLAG</text>
<text x="46" y="171.6">PWR_FLAG</text>
<text x="71.8" y="173.6">C4</text>
<text x="89.5" y="173.6">C5</text>
<text x="107.3" y="173.6">C6</text>
<text x="125.3" y="172" transform="rotate(-90 125.3 172)">27k</text>
<text x="127.4" y="172.1" transform="rotate(-90 127.4 172.1)">R11</text>
<text x="71.8" y="178.7">10u</text>
<text x="76.5" y="178.7">25V</text>
<text x="89.5" y="178.7">10u</text>
<text x="107.3" y="178.7">100n</text>
<text x="18.3" y="183.3">GND</text>
<text x="48.2" y="183.3">VBUS</text>
<text x="122.4" y="182">GND</text>
<text x="69.1" y="187.1">GND</text>
<text x="86.9" y="187.1">GND</text>
<text x="104.6" y="187.1">GND</text>
</g>
<g font-size="1.8" fill="#0f0f0f">
<text x="40.6" y="36.5">EN</text>
<text x="60.8" y="42.8">EN</text>
<text x="121.8" y="47.9">EN</text>
<text x="175.3" y="45.4">TOF_OUT</text>
<text x="22.9" y="49.2">EN</text>
<text x="121.1" y="53">IO2</text>
<text x="175.3" y="50.5">ESC1</text>
<text x="175.3" y="53">ESC2</text>
<text x="238.8" y="53">CC2</text>
<text x="238.8" y="50.5">CC1</text>
<text x="119.4" y="58.1">BOOT</text>
<text x="121.1" y="55.5">IO8</text>
<text x="120.7" y="63.2">SDA</text>
<text x="120.7" y="65.7">SCL</text>
<text x="175.3" y="63.2">USB_D+</text>
<text x="175.3" y="60.6">USB_D-</text>
<text x="112.8" y="68.2">VBAT_SENSE</text>
<text x="175.3" y="68.2">LED</text>
<text x="251.3" y="75.9">USB_D-</text>
<text x="274.3" y="75.9">USB_D-</text>
<text x="63.5" y="78.4">BOOT</text>
<text x="251.3" y="78.4">USB_D+</text>
<text x="274.3" y="78.4">USB_D+</text>
<text x="22.9" y="84.7">BOOT</text>
<text x="35.6" y="84.7">IO8</text>
<text x="50.8" y="84.7">IO2</text>
<text x="144.8" y="92.4">LED</text>
<text x="254" y="92.4">CC1</text>
<text x="271.8" y="92.4">CC2</text>
<text x="186.7" y="98.7">LED_A</text>
<text x="191.7" y="99.9">H2</text>
<text x="144.8" y="105.1">LED_A</text>
<text x="121.9" y="130.5">VBAT</text>
<text x="46.3" y="136.8">VIN</text>
<text x="62.2" y="136.8">VBAT</text>
<text x="153.7" y="136.8">SDA</text>
<text x="238.8" y="136.8">ESC1</text>
<text x="261.7" y="136.8">ESC2</text>
<text x="18.2" y="139.4">VBAT</text>
<text x="83.1" y="141.9">VIN</text>
<text x="121.9" y="143.2">VBAT_SENSE</text>
<text x="153.8" y="139.4">SCL</text>
<text x="185.4" y="143.2">SDA</text>
<text x="200.7" y="143.2">SCL</text>
<text x="212.8" y="139.4">TOF_OUT</text>
<text x="46.3" y="154.6">VIN</text>
<text x="124.5" y="163.5">VBAT_SENSE</text>
<text x="71.1" y="168.6">VIN</text>
<text x="106.7" y="168.6">VBAT_SENSE</text>
<text x="33" y="177.5">VIN</text>
</g>
<g font-size="1.8" fill="#a90000">
<text x="127.6" y="45.5">3</text>
<text x="170.1" y="45.5">18</text>
<text x="232.4" y="45.5">A4</text>
<text x="127.6" y="48">8</text>
<text x="127.6" y="53.1">5</text>
<text x="170.1" y="48">19</text>
<text x="170.1" y="50.5">20</text>
<text x="170.1" y="53.1">21</text>
<text x="232.3" y="53.1">B5</text>
<text x="232.4" y="50.5">A5</text>
<text x="127" y="55.6">22</text>
<text x="127" y="58.2">23</text>
<text x="170.1" y="55.6">16</text>
<text x="232.4" y="58.2">A7</text>
<text x="127" y="63.2">12</text>
<text x="127" y="65.8">13</text>
<text x="170.1" y="60.7">26</text>
<text x="170.1" y="63.2">27</text>
<text x="232.3" y="60.7">B7</text>
<text x="232.3" y="65.8">B6</text>
<text x="232.4" y="63.2">A6</text>
<text x="127.6" y="68.3">6</text>
<text x="170.1" y="68.3">30</text>
<text x="170.1" y="70.9">31</text>
<text x="127.6" y="73.4">1</text>
<text x="232.3" y="75.9">B8</text>
<text x="232.4" y="73.4">A8</text>
<text x="262.2" y="75.9">1</text>
<text x="266.4" y="73.1" transform="rotate(-90 266.4 73.1)">5</text>
<text x="269.8" y="75.9">6</text>
<text x="213.1" y="82.6" transform="rotate(-90 213.1 82.6)">S1</text>
<text x="220.7" y="82.5" transform="rotate(-90 220.7 82.5)">A1</text>
<text x="262.2" y="78.5">3</text>
<text x="266.4" y="83.3" transform="rotate(-90 266.4 83.3)">2</text>
<text x="269.8" y="78.5">4</text>
<text x="161.2" y="131.8">1</text>
<text x="161.2" y="134.4">2</text>
<text x="161.2" y="136.9">3</text>
<text x="224.7" y="134.4">1</text>
<text x="224.7" y="136.9">2</text>
<text x="247.6" y="136.9">1</text>
<text x="270.4" y="136.9">1</text>
<text x="26.6" y="139.4">1</text>
<text x="26.6" y="142">2</text>
<text x="89.5" y="142">6</text>
<text x="102.2" y="142">1</text>
<text x="161.2" y="139.4">4</text>
<text x="224.7" y="139.4">3</text>
<text x="247.6" y="139.4">2</text>
<text x="270.4" y="139.4">2</text>
<text x="89.5" y="144.5">4</text>
<text x="102.2" y="144.5">2</text>
<text x="164.8" y="144.7" transform="rotate(-90 164.8 144.7)">MP</text>
<text x="93.7" y="151.8" transform="rotate(-90 93.7 151.8)">7</text>
<text x="96.3" y="151.8" transform="rotate(-90 96.3 151.8)">3</text>
</g>
<g font-size="1.8" fill="#009600">
<text x="238.8" y="58.1">USB_D-</text>
<text x="238.8" y="63.2">USB_D+</text>
</g>
<g font-size="1.7" fill="#0000c2">
<text x="252" y="59.8">U3:</text>
<text x="256.1" y="59.8">proteccion</text>
<text x="266.7" y="59.8">ESD</text>
<text x="14" y="101.8">Pines</text>
<text x="20" y="101.8">de</text>
<text x="23.2" y="101.8">arranque:</text>
<text x="32.9" y="101.8">IO2</text>
<text x="37" y="101.8">e</text>
<text x="39.1" y="101.8">IO8</text>
<text x="43.2" y="101.8">en</text>
<text x="46.5" y="101.8">alto,</text>
<text x="51.7" y="101.8">IO9</text>
<text x="55.8" y="101.8">(BOOT)</text>
<text x="63.1" y="101.8">en</text>
<text x="66.4" y="101.8">alto.</text>
<text x="14" y="103.8">Para</text>
<text x="19.2" y="103.8">modo</text>
<text x="25.2" y="103.8">descarga:</text>
<text x="35.1" y="103.8">mantener</text>
<text x="44.5" y="103.8">BOOT y</text>
<text x="52.3" y="103.8">pulsar</text>
<text x="59.1" y="103.8">RESET.</text>
<text x="62" y="125.8">LDO directo</text>
<text x="73.9" y="125.8">de</text>
<text x="77.2" y="125.8">2S:</text>
<text x="81.2" y="125.8">~0.6</text>
<text x="86" y="125.8">W, pad</text>
<text x="93.5" y="125.8">termico</text>
<text x="101.3" y="125.8">a</text>
<text x="103.6" y="125.8">plano</text>
<text x="109.7" y="125.8">GND</text>
<text x="14" y="189.8">VBAT 6.0-8.4</text>
<text x="27.6" y="189.8">V (2S).</text>
<text x="35.4" y="189.8">D1/D2:</text>
<text x="43" y="189.8">gana</text>
<text x="48.5" y="189.8">la</text>
<text x="51.3" y="189.8">fuente</text>
<text x="58.1" y="189.8">mas</text>
<text x="62.9" y="189.8">alta.</text>
<text x="100" y="193.3">Divisor:</text>
<text x="107.8" y="193.3">8.4</text>
<text x="111.7" y="193.3">V -&gt;</text>
<text x="118" y="193.3">1.79</text>
<text x="123.1" y="193.3">V en</text>
<text x="128.5" y="193.3">IO3</text>
</g>
<text font-size=".5" fill="#840000" x="163.7" y="141.7">Mounting</text>
</svg>
